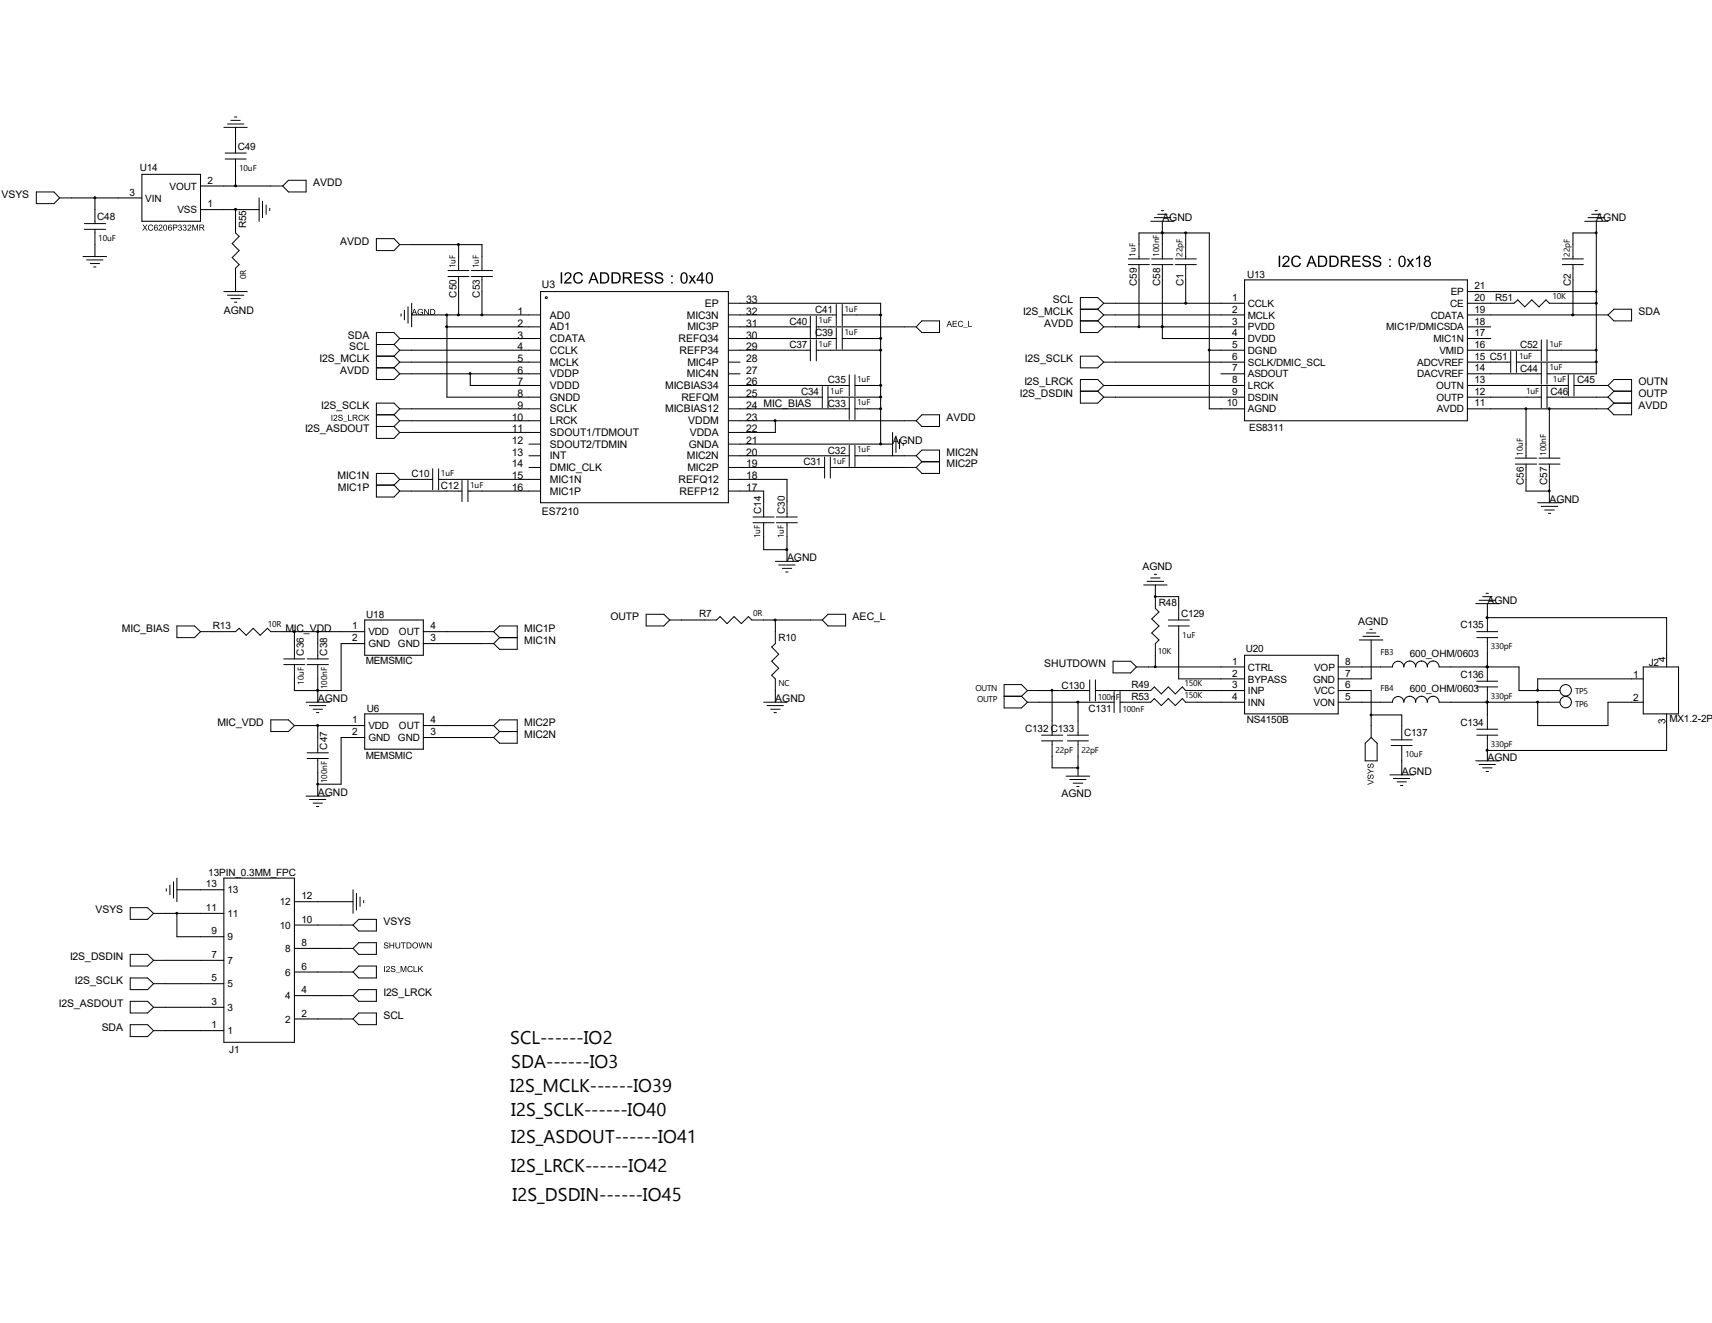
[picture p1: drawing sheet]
<svg xmlns="http://www.w3.org/2000/svg" width="279mm" height="216mm" viewBox="0 0 279 216" stroke-linecap="round" stroke-linejoin="round" font-family="sans-serif">
<g fill="#000">
<path d="M23.2 36.7h.2l.3 .3 .2-.3h.2l-.4 .4 .4 .5h-.2l-.2-.4-.3 .4h-.2l.4-.5zM24.3 36.8l.4-.1 .3 .2-.1 .1a.34 .34 0 0 0-.5-.2 .34 .34 0 0 0-.1 .5l.3 .2 .3-.2h.1a.48 .48 0 0 1-.7 .2 .48 .48 0 0 1 0-.7zM25.2 36.8l.4-.1 .1 .2-.3-.1-.2 .3a.31 .31 0 0 1 .5 .1 .31 .31 0 0 1-.1 .5 .31 .31 0 0 1-.5-.3zM25.2 37.3a.25 .25 0 0 0 .5 0 .25 .25 0 0 0-.5 0zM26 36.7a.31 .31 0 0 1 .5 .1 .31 .31 0 0 1-.2 .4l-.3 .3h.5v.1h-.6v-.1a.5 .5 0 0 0 .4-.7l-.4 .1zM26.7 36.8l.3-.1a.55 .55 0 0 1 .3 .5 .55 .55 0 0 1-.3 .5 .54 .54 0 0 1-.3-.9zM26.9 36.8a.41 .41 0 0 0-.2 .4 .41 .41 0 0 0 .3 .3 .41 .41 0 0 0 .2-.4 .41 .41 0 0 0-.3-.3zM27.5 36.8l.4-.1 .1 .2-.3-.1-.2 .3a.31 .31 0 0 1 .5 .1 .31 .31 0 0 1-.1 .5 .31 .31 0 0 1-.5-.3zM27.5 37.3a.21 .21 0 0 0 .4 0 .21 .21 0 0 0-.4 0zM28.2 36.7h.5a.29 .29 0 0 1 .3 .3 .29 .29 0 0 1-.4 .2h-.3v.4h-.1zM28.3 36.8v.3h.5v-.3zM29.2 36.7a.26 .26 0 0 1 .4 0 .26 .26 0 0 1-.1 .4 .31 .31 0 0 1 0 .5 .31 .31 0 0 1-.4-.2h.1a.2 .2 0 0 0 .2 .1 .2 .2 0 0 0 .2-.2 .2 .2 0 0 0-.3-.1v-.1a.17 .17 0 0 0 .2-.2 .17 .17 0 0 0-.1-.2 .17 .17 0 0 0-.2 .2h-.1zM29.9 36.7a.26 .26 0 0 1 .4 0 .26 .26 0 0 1 0 .4 .31 .31 0 0 1 0 .5 .31 .31 0 0 1-.5-.2h.1a.2 .2 0 0 0 .3 .1 .2 .2 0 0 0 .1-.2 .2 .2 0 0 0-.2-.1v-.1a.17 .17 0 0 0 .2-.2 .17 .17 0 0 0-.2-.2 .17 .17 0 0 0-.2 .2h-.1zM30.7 36.7a.31 .31 0 0 1 .5 .1 .31 .31 0 0 1-.2 .4l-.3 .3h.5v.1h-.6v-.1a.5 .5 0 0 0 .4-.7l-.4 .1zM31.4 36.7h.2l.3 .8 .2-.8h.2v.9h-.1v-.8l-.3 .8h-.1l-.3-.8v.8h-.1zM32.5 36.7h.6a.26 .26 0 0 1 .2 .3 .26 .26 0 0 1-.3 .2l.4 .4h-.2l-.4-.4h-.1v.4h-.2zM32.7 36.8v.3h.2a.18 .18 0 0 0 .3-.2 .17 .17 0 0 0-.2-.1z"/>
<path d="M67.6 50.4h.1l.4 1h-.2l-.1-.3h-.4l-.1 .3h-.1zM67.6 50.5l-.1 .5h.3zM68.3 50.5l.5-.1 .2 .2v.1h-.1a.37 .37 0 0 0-.5-.1 .37 .37 0 0 0-.1 .5 .37 .37 0 0 0 .5 .2l.1-.1v-.2h-.3v-.1h.4v.4a.53 .53 0 0 1-.7 0 .53 .53 0 0 1 0-.8zM69.2 50.4h.2l.5 .8v-.8h.1v1h-.1l-.5-.8v.8h-.2zM70.2 50.4h.6a.51 .51 0 0 1 .2 .6 .51 .51 0 0 1-.4 .4h-.4zM70.3 50.5v.8h.3a.37 .37 0 0 0 .3-.4 .37 .37 0 0 0-.3-.4z"/>
<path d="M91.5 44.4h.3v1.9h-.3zM92.3 44.6a.6 .6 0 0 1 .9 .1 .6 .6 0 0 1-.3 .9l-.5 .5h.9v.2h-1.2l.2-.5a1.44 1.44 0 0 0 .7-1l-.3-.2-.3 .1-.1 .3h-.2zM93.8 44.7a.8 .8 0 0 1 1.3 .2l-.2 .1a.58 .58 0 0 0-.7-.4 .58 .58 0 0 0-.4 .7 .58 .58 0 0 0 .4 .8 .58 .58 0 0 0 .7-.5l.3 .1a.86 .86 0 0 1-1.2 .5 .86 .86 0 0 1-.4-1.1zM96.7 44.4h.3l.7 1.9h-.2l-.3-.6h-.7l-.2 .6h-.3zM96.8 44.6l-.3 .9h.7zM97.9 44.4h.7a.92 .92 0 0 1 .9 .9 .92 .92 0 0 1-.9 1h-.7zM98.2 44.7v1.4h.4a.7 .7 0 0 0 .6-.8 .7 .7 0 0 0-.7-.6zM99.8 44.4h.6a.92 .92 0 0 1 .9 .9 .92 .92 0 0 1-.9 1h-.6zM100 44.7v1.4h.4a.7 .7 0 0 0 .7-.8 .7 .7 0 0 0-.7-.6zM101.6 44.4h.9a.51 .51 0 0 1 .6 .5 .51 .51 0 0 1-.5 .5l.7 .9h-.3l-.2-.3a.77 .77 0 0 0-.9-.5v.8h-.3zM101.9 44.6v.6h.5a.32 .32 0 0 0 .5-.2 .32 .32 0 0 0-.4-.4zM103.5 44.4h1.3v.3h-1v.5h1v.2h-1v.7h1.1v.2h-1.4zM105.4 44.5a.72 .72 0 0 1 1.1 .5h-.2a.43 .43 0 0 0-.4-.4 .43 .43 0 0 0-.5 .4l.1 .1a1.08 1.08 0 0 1 1.1 .7 .75 .75 0 0 1-.8 .5 .75 .75 0 0 1-.7-.6h.2a.53 .53 0 0 0 .5 .4 .53 .53 0 0 0 .5-.3l-.1-.2a1.13 1.13 0 0 1-1-.7zM107.1 44.5a.72 .72 0 0 1 1.1 .5h-.2a.43 .43 0 0 0-.5-.4 .43 .43 0 0 0-.4 .4l.1 .1a1.08 1.08 0 0 1 1.1 .7 .75 .75 0 0 1-.8 .5 .75 .75 0 0 1-.7-.6h.2a.53 .53 0 0 0 .5 .4 .53 .53 0 0 0 .5-.3l-.1-.2a1.13 1.13 0 0 1-1-.7zM109.5 44.9h.3v.3h-.3zM109.5 46h.3v.3h-.3zM111.3 44.5a.56 .56 0 0 1 .9 .5v.4a.64 .64 0 0 1-.2 .8 .64 .64 0 0 1-.8-.1l-.1-1zM111.5 44.7a1.01 1.01 0 0 0 .1 1.4 1.03 1.03 0 0 0 .2-1.4zM112.4 44.9h.3l.3 .5 .3-.5h.3l-.5 .7 .5 .7h-.3l-.3-.6-.4 .6h-.2l.5-.7zM114.5 44.4h.2v1.2h.2v.2h-.2v.5h-.2v-.5h-.8v-.2zM114.5 44.8l-.6 .8h.6zM115.4 44.5a.56 .56 0 0 1 .9 .5l.1 .4a.64 .64 0 0 1-.3 .8 .64 .64 0 0 1-.8-.1l-.1-1zM115.6 44.7a1.01 1.01 0 0 0 .2 1.4 1.03 1.03 0 0 0 .2-1.4z"/>
<path d="M154.8 52.4h.2l.4 .9h-.2l-.1-.3h-.4l-.1 .3h-.1zM154.9 52.5l-.1 .4h.3zM155.5 52.4h.7v.1h-.6v.3h.5v.1h-.5v.3h.6v.1h-.7zM156.5 52.5l.4-.1 .3 .2-.2 .1a.34 .34 0 0 0-.5-.2 .34 .34 0 0 0 0 .5l.3 .2 .3-.2h.1a.48 .48 0 0 1-.8 .3 .48 .48 0 0 1 .1-.8zM157.2 53.4l.7 .1zM158 52.4h.1v.8h.5v.1h-.6z"/>
<path d="M208.7 41.7h.2v1.9h-.2zM209.5 41.9a.6 .6 0 0 1 .9 .1 .6 .6 0 0 1-.4 .9l-.4 .4h.9v.3h-1.3l.2-.5a1.44 1.44 0 0 0 .8-1l-.3-.2-.3 .1-.1 .3-.2-.1zM211 41.9a.8 .8 0 0 1 1.3 .3l-.2 .1a.58 .58 0 0 0-.7-.4 .58 .58 0 0 0-.4 .7 .58 .58 0 0 0 .4 .8 .58 .58 0 0 0 .7-.5l.2 .1a.86 .86 0 0 1-1.1 .5 .86 .86 0 0 1-.5-1.1zM213.9 41.7h.3l.7 1.9h-.3l-.2-.6h-.7l-.2 .6h-.3zM214 41.9l-.3 .9h.6zM215.1 41.7h.6a.92 .92 0 0 1 .9 .9 .92 .92 0 0 1-.8 1h-.7zM215.3 41.9v1.4h.4a.7 .7 0 0 0 .7-.7 .7 .7 0 0 0-.7-.7zM217 41.7h.6a.92 .92 0 0 1 .9 .9 .92 .92 0 0 1-.9 1h-.6zM217.2 41.9v1.4h.4a.7 .7 0 0 0 .6-.7 .7 .7 0 0 0-.6-.7zM218.8 41.7h.8a.51 .51 0 0 1 .7 .4 .51 .51 0 0 1-.5 .6l.6 .9h-.3l-.1-.3a.77 .77 0 0 0-.9-.5v.8h-.3zM219.1 41.9v.6h.5a.32 .32 0 0 0 .4-.2 .32 .32 0 0 0-.4-.4zM220.7 41.7h1.3v.2h-1.1v.6h1v.2h-1v.6h1.2v.3h-1.4zM222.5 41.8a.72 .72 0 0 1 1.2 .4l-.2 .1a.43 .43 0 0 0-.5-.4 .43 .43 0 0 0-.4 .4l.1 .1a1.08 1.08 0 0 1 1.1 .6 .75 .75 0 0 1-.8 .6 .75 .75 0 0 1-.7-.6h.2a.53 .53 0 0 0 .5 .4 .53 .53 0 0 0 .5-.3l-.1-.3a1.13 1.13 0 0 1-1-.6zM224.2 41.8a.72 .72 0 0 1 1.2 .4l-.2 .1a.43 .43 0 0 0-.5-.4 .43 .43 0 0 0-.4 .4l.1 .1a1.08 1.08 0 0 1 1 .6 .75 .75 0 0 1-.7 .6 .75 .75 0 0 1-.7-.6h.2a.53 .53 0 0 0 .5 .4 .53 .53 0 0 0 .5-.3l-.1-.3a1.13 1.13 0 0 1-1-.6zM226.7 42.2h.3v.3h-.3zM226.7 43.3h.3v.3h-.3zM228.5 41.8a.56 .56 0 0 1 .9 .4v.5a.64 .64 0 0 1-.2 .8 .64 .64 0 0 1-.8-.1l-.2-1zM228.7 41.9a1.01 1.01 0 0 0 .1 1.5 1.03 1.03 0 0 0 .2-1.4zM229.6 42.2h.3l.3 .5 .3-.5h.3l-.5 .7 .5 .7h-.3l-.3-.6-.4 .6h-.3l.5-.7zM231.1 42.2l.5-.5h.2v1.9h-.3v-1.5l-.4 .3zM232.6 41.9a.49 .49 0 0 1 .7-.1 .49 .49 0 0 1-.1 .8 .55 .55 0 0 1 .2 .8 .55 .55 0 0 1-.9 0 .55 .55 0 0 1 .2-.8 .41 .41 0 0 1-.3-.4 .41 .41 0 0 1 .2-.3zM232.7 42.2a.29 .29 0 0 0 .5 0 .29 .29 0 0 0-.5 0zM232.6 43a.37 .37 0 0 0 .7 0 .37 .37 0 0 0-.7 0z"/>
<path d="M54.1 67.7h.1v1h-.1zM54.5 67.8a.31 .31 0 0 1 .5 0 .31 .31 0 0 1-.1 .5l-.3 .2h.4v.2h-.6l.1-.2a.5 .5 0 0 0 .3-.7l-.4 .2zM55.3 67.8l.4-.1 .2 .1v.2h-.1a.21 .21 0 0 0-.2-.2 .21 .21 0 0 0-.2 .2l.1 .1a.34 .34 0 0 1 .4 .3 .34 .34 0 0 1-.5 .3l-.2-.2v-.1l.1-.1a.24 .24 0 0 0 .3 .3 .24 .24 0 0 0 .2-.3l-.5-.2zM56 68.8h.7zM56.8 67.7h.1v.8h.5v.2h-.6zM57.6 67.7h.5a.26 .26 0 0 1 .2 .3 .26 .26 0 0 1-.2 .2l.3 .5h-.1l-.5-.5h-.1v.5h-.1zM57.7 67.8v.3h.3a.17 .17 0 0 0 .2-.1 .17 .17 0 0 0-.2-.2zM58.6 67.8l.5-.1 .2 .3h-.1a.34 .34 0 0 0-.5-.2 .34 .34 0 0 0 0 .5l.2 .3 .3-.3 .2 .1a.48 .48 0 0 1-.8 .2 .48 .48 0 0 1 0-.8zM59.5 67.7h.1v.5l.5-.5h.2l-.4 .4 .4 .6h-.2l-.3-.5-.2 .1v.4h-.1z"/>
<path d="M223.2 127.2l1 .4v.1l-1 .4v-.1l.9-.4-.9-.3zM223.2 126.5l.3-.1v.1a.21 .21 0 0 0-.2 .3 .21 .21 0 0 0 .2 .1h.1a.34 .34 0 0 1 .3-.5 .34 .34 0 0 1 .3 .5l-.2 .2-.2 .1v-.2a.24 .24 0 0 0 .3-.2 .24 .24 0 0 0-.3-.2l-.1 .2a.3 .3 0 0 1-.4 .3 .3 .3 0 0 1-.1-.5zM223.2 125.4l.5 .4h.5v.1h-.5l-.5 .4v-.1l.4-.3-.4-.3zM223.2 124.7l.3-.1v.1a.21 .21 0 0 0-.2 .3 .21 .21 0 0 0 .2 .2l.1-.1a.34 .34 0 0 1 .3-.5 .34 .34 0 0 1 .3 .5l-.2 .2-.2 .1v-.2a.24 .24 0 0 0 .3-.2 .24 .24 0 0 0-.3-.2l-.1 .2a.3 .3 0 0 1-.4 .3 .3 .3 0 0 1-.1-.5z"/>
<path d="M62.7 157.6h.1v1h-.1zM63.1 157.7a.31 .31 0 0 1 .5 .1 .31 .31 0 0 1-.1 .4l-.3 .3h.4v.1h-.6v-.1a.5 .5 0 0 0 .4-.7l-.4 .1zM63.9 157.7h.4l.2 .1v.1h-.1a.21 .21 0 0 0-.2-.2 .21 .21 0 0 0-.2 .3 .34 .34 0 0 1 .5 .4 .34 .34 0 0 1-.5 .2l-.2-.2v-.1h.1a.24 .24 0 0 0 .3 .3 .24 .24 0 0 0 .1-.4l-.4-.1zM64.6 158.7l.7 .1zM65.4 157.6h.2l.3 .9 .2-.9h.2v1h-.1v-.8l-.3 .8h-.1l-.3-.8v.8h-.1zM66.6 157.8l.5-.1 .2 .2h-.1a.34 .34 0 0 0-.5-.1 .34 .34 0 0 0 0 .5l.2 .2 .3-.2h.2a.48 .48 0 0 1-.8 .2 .48 .48 0 0 1 0-.7zM67.5 157.6h.1v.9h.5v.1h-.6zM68.2 157.6h.2v.5l.5-.5h.1l-.4 .4 .5 .6h-.2l-.4-.5-.1 .2v.3h-.2z"/>
<path d="M62.8 153.9l.4-.1 .1 .1 .1 .2h-.1a.21 .21 0 0 0-.3-.2 .21 .21 0 0 0-.2 .2l.1 .1a.34 .34 0 0 1 .5 .3 .34 .34 0 0 1-.5 .3l-.2-.2-.1-.1 .2-.1a.24 .24 0 0 0 .2 .3 .24 .24 0 0 0 .2-.3l-.5-.2zM63.6 153.8h.1v.4h.5v-.4h.1v1h-.1v-.5h-.5v.5h-.1zM64.5 153.8h.2v.6a.26 .26 0 0 0 .2 .3 .26 .26 0 0 0 .3-.3v-.6h.1v.6a.39 .39 0 0 1-.4 .4 .39 .39 0 0 1-.4-.4zM65.4 153.8h.8v.1h-.3v.9h-.1v-.9h-.4zM66.4 153.8h.5a.51 .51 0 0 1 .3 .6 .51 .51 0 0 1-.5 .4h-.3zM66.5 153.9v.8h.2a.37 .37 0 0 0 .3-.4 .37 .37 0 0 0-.3-.4zM67.3 154.3a.49 .49 0 0 1 .9 0 .49 .49 0 0 1-.9 0zM67.4 154.3a.38 .38 0 0 0 .7 0 .38 .38 0 0 0-.7 0zM68.3 153.8h.1l.2 .8 .3-.8h.1l.2 .8 .2-.8h.2l-.3 1h-.1l-.3-.9-.2 .9h-.1zM69.7 153.8h.1l.5 .8v-.8h.1v1h-.1l-.5-.8v.8h-.1z"/>
</g>
<g fill="none" stroke="#000" stroke-width=".17">
<path d="M11.6 32.3h11.6M15.5 32.3h.1M15.5 32.3v1.9M15.5 39.9v2M23.2 28.4h9.5v7.7h-9.5zM32.7 34.2h9.6M32.7 30.4h11.5M38.4 34.2h.1M38.4 30.4h.1M38.4 20.8v1.9M38.4 28.4v2M38.4 34.2v1.9"/>
<path d="M67.2 39.9h11.5v2M74.8 39.9h.1M74.8 39.9v2M185.9 39.9v-1.9h11.5v28.7h5.7M189.7 38h.1M189.7 36.1v3.8M193.5 38v1.9M260.5 36.1v24.9h-5.7M260.5 38h-3.8v1.9M38.4 45.7v1.9M67.2 51.4h19.1M67.2 55.2h19.1"/>
<path d="M67.2 57.1h19.1M67.2 59.1h19.1M72.9 53.3h13.4M72.9 51.4v13.4h13.4M74.8 51.4h.1M74.8 47.6v3.8M78.7 51.4h.1M78.7 47.6v3.8M88.2 47.6h30.7v34.4h-30.7zM89 48.5h.3v.2h-.3zM120.8 49.5h22.9v23M120.8 51.4h13.2"/>
<path d="M120.8 53.3h9M120.8 55.2h13.2M120.8 57.1h9M135.5 53.3h12.1M135.5 57.1h8.2M139.7 51.4h4M139.7 55.2h4M182 49.5h21.1M182 51.4h21.1M182 53.3h21.1M182 59.1h21.1M185.9 45.7v7.6"/>
<path d="M189.7 53.3h.1M189.7 45.7v9.5h13.4M193.5 49.5h.1M193.5 45.7v3.8M197.4 57.1h5.7M203.1 45.7h36.4v23h-36.4zM239.5 47.6h21M239.5 49.5h5.7M239.5 51.4h21M239.5 53.3h3.8M239.5 55.2h3.8M239.5 57.1h9.5"/>
<path d="M239.5 59.1h4.6M249.8 59.1h10.7M254.8 49.5h5.7M254.8 57.1h5.7M256.7 51.4h.1M256.7 45.7v5.7M260.5 59.1h.1M260.5 49.5h.1M67.2 68.7h19.1M67.2 61h19.1M67.2 66.7h19.1M67.2 70.6h19.1"/>
<path d="M67.2 78.2h.9M73.9 78.2h12.4M76.8 61v1.9h9.5M120.8 68.7h26.8M120.8 62.9h15.3M120.8 64.8h10.9M120.8 66.7h15.3M120.8 78.2h7.6v3.7M120.8 76.3h11.3M120.8 74.4h15.3M120.8 72.5h24.9M126.5 68.7v1.9h-5.7"/>
<path d="M137.5 64.8h6.2M137.8 76.3h9.8M141.8 62.9h1.9M141.8 66.7h1.9M141.8 74.4h5.8M143.7 62.9h.1M182 62.9h21.1M182 64.8h21.1M199.3 61h3.8M239.5 61h9.5M239.5 62.9h14.2M239.5 64.8h9.7"/>
<path d="M239.5 66.7h21M249 78.2v1.9h3.9M249 66.7v5.8M252.9 66.7v5.8M252.9 78.2v3.8M255 64.8h5.5M259.4 62.9h1.1M67.2 80.1h5.7M78.7 80.1h7.6M120.8 80.1h3.8v1.8M124.6 87.6v2.1h3.8M128.4 87.6v4"/>
<path d="M188.6 97.4h.1M188.6 95.5v1.9M188.6 97.4h3.8v1.5M242.7 98.5v2.3M34.6 103.1h1.9M46.1 103.1h13.4M48 103.1h.1M48 103.1v1.9M50 118.4h9.5M51.9 103.1h.1M51.9 112.7h.1M51.9 118.4h.1"/>
<path d="M51.9 103.1v1.9M51.9 110.8v3.8M51.9 118.4v2M59.5 116.5h9.6v5.8h-9.6zM59.5 101.2h9.6v5.7h-9.6zM59.5 105h-3.8v7.7h-7.7v-1.9M69.1 103.1h9.6M69.1 105h9.6M69.1 118.4h9.6M111.2 101.2h3.8M124.6 101.2h7.6M126.5 101.2v1.9"/>
<path d="M126.5 112.7v1.9M169.6 112.7h5.7M169.6 114.6h9.8M171.7 112.7v4.9M175.9 114.6v3M181.1 112.7h4.8M185.1 114.6h.8M187.4 108.8h15.7M188.6 106.9v1.9M192.4 104.6v6.2h10.7M195.4 112.7h7.7M195.4 114.6h7.7"/>
<path d="M203.1 106.9h15.3v9.6h-15.3zM218.4 108.8h6.9M218.4 112.7h5.4v5.7M218.4 114.6h6.9M223.8 104.4v6.4h-5.4M223.8 116.7h5v1.7M236.8 108.8h11.1v3.9h4.8M236.8 114.6h15.9M242.7 108.8h.1M242.7 114.6h.1M242.7 100.8h.1M242.7 100.8h29.3v8"/>
<path d="M242.7 106.6v2.2M242.7 114.6v2.1M251 114.6v3.8h11.4v-3.8h5.8M268.2 108.8h5.7v7.7h-5.7zM268.2 110.8h-17.2v1.9M272 116.5v6h-29.3M51.9 126.1v3.8M59.5 120.4h-3.8v7.6h-3.8M69.1 120.4h9.6M171.7 123.4v1.9h4.2M175.9 123.4v3.3M228.8 124.2v2.2"/>
<path d="M242.7 122.5h.1M242.7 122.5v1.7M27 156.7h9.5M27 149.1h9.5M28.9 149.1v3.8h7.6M28.9 145.2h7.6M36.5 143.3h11.5v26.8h-11.5zM48 158.6h7.7M48 154.8h7.7M48 151h7.7M48 147.2h9.6M27 168.2h9.5"/>
<path d="M27 164.4h9.5M27 160.5h9.5M48 166.3h7.7M48 162.5h7.7"/>
</g>
<g fill="none" stroke="#000" stroke-width=".16">
<path d="M37.7 19.6h1.5M38.3 19.1h.4M5.9 31.3h2.9l.9 1-.9 .9h-2.9zM9.7 32.3h1.9M13.8 37.4h3.4M13.8 36.5h3.4M15.5 34.2v2.3M15.5 37.4v2.5M36.5 20.8h3.8M36.7 26h3.5M36.7 25h3.5M37.1 20.2h2.7"/>
<path d="M38.4 36.1v1.9l.6 .6-1.1 1.2 1.1 1.1-1.1 1.1 1.1 1.2-.6 .6v1.9M38.4 22.7v2.3M38.4 26v2.4M42.3 32.3v3.8M42.8 32.9v2.6M43.4 33.4v1.6M44 34v.4M44.2 30.4h1.9M47.1 29.4h2.9v1.9h-2.9l-1-.9zM61.4 38.9h2.9l.9 1-.9 1h-2.9zM65.2 39.9h2M185.9 39.9v2.3"/>
<path d="M187.8 36.1h3.8M188.4 35.5h2.7M188.9 35h1.6M189.5 34.4h.4M189.7 39.9v2.3M193.5 39.9v2.3M256.7 39.9v2.3M258.6 36.1h3.8M259.2 35.5h2.7M259.8 35h1.5M260.3 34.4h.4M13.5 41.9h3.9"/>
<path d="M14.1 42.4h2.7M14.7 43h1.6M15.3 43.6h.4M36.5 47.6h3.8M37.1 48.2h2.7M37.7 48.7h1.5M38.3 49.3h.4M61.4 56.2h2.9M61.4 58.1h2.9M64.3 56.2l.9 .9M64.3 58.1l.9 1M65.2 55.2h2"/>
<path d="M65.2 57.1h2M65.2 59.1h2M65.2 55.2l-.9 1M65.2 55.2l-.9-.9h-2.9v7.6h2.9l.9-.9M65.2 57.1l-.9 1M65.2 59.1l-.9 .9M65.4 51.2v.4M66 50.6v1.6M66.6 50.1v2.6M67.2 49.5v3.8M73.1 45.1h3.4M73.1 44.2h3.4"/>
<path d="M74.8 41.9v2.3M74.8 45.1v2.5M76.9 45.1h3.5M76.9 44.2h3.5M78.7 41.9v2.3M78.7 45.1v2.5M86.3 51.4h1.9M86.3 53.3h1.9M86.3 55.2h1.9M86.3 57.1h1.9M86.3 59.1h1.9M118.9 51.4h1.9"/>
<path d="M118.9 53.3h1.9M118.9 55.2h1.9M118.9 57.1h1.9M118.9 59.1h1.9M118.9 49.5h1.9M129.8 53.3h2.4M129.8 57.1h2.4M132.2 51.6v3.5M132.2 55.5v3.4M133.2 53.3h2.3M133.2 57.1h2.3M133.2 51.6v3.5"/>
<path d="M133.2 55.5v3.4M134 51.4h2.5M134 55.2h2.5M136.5 49.7v3.4M136.5 53.5v3.5M137.5 51.4h2.2M137.5 55.2h2.2M137.5 49.7v3.4M137.5 53.5v3.5M147.6 53.3h1.9M150.5 52.4h2.8v1.9h-2.8l-1-1zM176.3 58.1h2.9l.9 1-.9 .9h-2.9z"/>
<path d="M176.3 52.4h2.9M176.3 50.5h2.9M179.2 50.5l.9 .9M179.2 52.4l.9 .9M180.1 51.4h1.9M180.1 53.3h1.9M180.1 59.1h1.9M180.1 49.5h1.9M180.1 49.5l-.9-.9h-2.9v5.7h2.9l.9-1M180.1 49.5l-.9 1M180.1 51.4l-.9 1M184.1 43.2h3.5"/>
<path d="M184.1 42.2h3.5M185.9 43.2v2.5M188 43.2h3.4M188 42.2h3.4M189.7 43.2v2.5M191.8 43.2h3.4M191.8 42.2h3.4M193.5 43.2v2.5M244.1 59.1h2.4M245.2 49.5h1.9l.6-.6 1.1 1.2 1.2-1.2 1.2 1.2 1.1-1.2 .6 .6h1.9M246.5 57.4v3.4M247.5 59.1h2.3"/>
<path d="M247.5 57.4v3.4M249 57.1h2.5M251.5 55.5v3.4M251.5 59.3v3.4M252.5 57.1h2.3M252.5 55.5v3.4M252.5 59.3v3.4M255 43.2h3.4M255 42.2h3.4M256.7 43.2v2.5M260.5 51.4h1.9M262.4 51.4l1-.9h2.9v1.9h-2.9z"/>
<path d="M61.4 60h2.9M61.4 67.7h2.9M61.4 69.6h2.9M61.4 79.2h2.9M64.3 60l.9 1M64.3 67.7l.9 1M64.3 69.6l.9 1M64.3 79.2l.9 .9M65.2 61h2M65.2 66.7h2M65.2 68.7h2M65.2 70.6h2"/>
<path d="M65.2 78.2h2M65.2 66.7l-.9-.9h-2.9v5.7h2.9l.9-.9M65.2 78.2l-.9-.9h-2.9v3.8h2.9l.9-1M65.2 66.7l-.9 1M65.2 68.7l-.9 .9M65.2 78.2l-.9 1M68.1 78.2h2.5M70.6 76.5v3.4M71.6 78.2h2.3M71.6 76.5v3.4M75.4 78.4v3.5M76.4 78.4v3.5"/>
<path d="M86.3 61h1.9M86.3 62.9h1.9M86.3 64.8h1.9M86.3 66.7h1.9M86.3 68.7h1.9M86.3 70.6h1.9M86.3 72.5h1.9M86.3 74.4h1.9M86.3 76.3h1.9M86.3 78.2h1.9M118.9 61h1.9M118.9 62.9h1.9"/>
<path d="M118.9 64.8h1.9M118.9 66.7h1.9M118.9 68.7h1.9M118.9 70.6h1.9M118.9 72.5h1.9M118.9 74.4h1.9M118.9 76.3h1.9M118.9 78.2h1.9M131.7 64.8h2.5M132.1 76.3h2.5M134.2 63.1v3.4M134.6 74.6v3.4"/>
<path d="M135.1 64.8h2.4M135.1 63.1v3.4M135.5 76.3h2.3M135.5 74.6v3.4M136.1 62.9h2.5M136.1 66.7h2.5M136.1 74.4h2.5M138.6 61.2v3.4M138.6 65v3.5M138.6 72.7v3.4M139.5 62.9h2.3M139.5 66.7h2.3"/>
<path d="M139.5 74.4h2.3M139.5 61.2v3.4M139.5 65v3.5M139.5 72.7v3.4M145.7 70.6v3.8M146.2 71.2v2.6M146.8 71.7v1.5M147.4 72.3v.4M147.6 68.7h1.9M147.6 74.4h1.9M147.6 76.3h1.9M149.5 74.4l1-1h2.8v3.9h-2.8l-1-1"/>
<path d="M149.5 74.4l1 1M150.5 67.7h2.8v1.9h-2.8l-1-.9zM150.5 75.4h2.8M150.5 75.4l-1 .9M176.3 63.8h2.9M179.2 63.8l.9 1M180.1 62.9h1.9M180.1 64.8h1.9M180.1 62.9l-.9-1h-2.9v3.9h2.9l.9-1M180.1 62.9l-.9 .9M247.3 75.7h3.5M247.3 74.8h3.5"/>
<path d="M249 61h2.5M249 72.5v2.3M249 75.7v2.5M249.2 64.8h2.3M251.2 75.7h3.4M251.2 74.8h3.4M251.5 63.1v3.4M252.5 61h2.3M252.5 64.8h2.5M252.5 63.1v3.4M252.9 72.5v2.3M252.9 75.7v2.5"/>
<path d="M253.7 62.9h2.2M255.9 61.2v3.4M256.9 62.9h2.5M256.9 61.2v3.4M260.5 62.9h1.9M260.5 64.8h1.9M260.5 66.7h1.9M262.4 62.9l1-1h2.9v5.8h-2.9l-1-1M262.4 62.9l1 .9M262.4 64.8l1 1M263.4 65.8h2.9M263.4 63.8h2.9"/>
<path d="M263.4 65.8l-1 .9M263.4 63.8l-1 1M65.2 80.1h2M72.9 80.1h2.5M76.4 80.1h2.3M86.3 80.1h1.9M118.9 80.1h1.9M122.9 84.4h3.4M122.9 85.3h3.4M124.6 81.9v2.5M124.6 85.3v2.3M126.5 91.6h3.8"/>
<path d="M126.7 84.4h3.4M126.7 85.3h3.4M127.1 92.2h2.7M127.7 92.8h1.5M128.2 93.3h.4M128.4 81.9v2.5M128.4 85.3v2.3M186.6 95.5h3.9M187.2 94.9h2.7M187.8 94.3h1.5M188.4 93.7h.4M188.6 97.4v1.9l.5 .6-1.1 1.1 1.1 1.2-1.1 1.1 1.1 1.1-.5 .6v1.9"/>
<path d="M192.4 98.9v2.3M240.8 98.5h3.8M241.4 98h2.7M242 97.4h1.5M242.5 96.8h.4M251 82h3.8M251.5 82.6h2.7M252.1 83.2h1.6M252.7 83.8h.4M28.9 102.2h2.8l1 .9-1 1h-2.8zM32.7 103.1h1.9M36.5 103.1h1.9l.6-.6 1.2 1.2 1.1-1.2 1.2 1.2 1.1-1.2 .6 .6h1.9"/>
<path d="M44.2 117.5h2.9l.9 .9-.9 1h-2.9zM46.3 107.5h3.4M46.3 108.5h3.4M48 105v2.5M48 108.5v2.3M48 118.4h2M50 114.6h3.8M50.1 107.5h3.5M50.1 108.5h3.5M50.5 115.1h2.7M51.1 115.7h1.5M51.6 116.3h.4"/>
<path d="M51.9 105v2.5M51.9 108.5v2.3M78.7 103.1h1.9M78.7 105h1.9M78.7 118.4h1.9M80.6 103.1l.9-.9h2.9v3.8h-2.9l-.9-1M80.6 103.1l.9 1M80.6 118.4l.9-.9h2.9v3.8h-2.9l-.9-.9M80.6 118.4l.9 1M81.5 104.1h2.9M81.5 104.1l-.9 .9M81.5 119.4h2.9"/>
<path d="M81.5 119.4l-.9 1M105.5 100.2h2.8l1 1-1 1h-2.8zM109.3 101.2h1.9M115 101.2h1.9l.6-.6 1.2 1.2 1.1-1.2 1.2 1.2 1.1-1.2 .6 .6h1.9M124.6 114.6h3.8M125.2 115.1h2.6M125.8 115.7h1.5M126.3 116.3h.4M126.5 103.1v1.9l-.6 .6 1.2 1.2-1.2 1.1 1.2 1.2-1.2 1.1 .6 .6v1.9M132.2 101.2h2M135.1 100.2h2.9v2h-2.9l-.9-1zM163.9 113.6h2.8"/>
<path d="M166.7 113.6l1 1M167.7 112.7h1.9M167.7 114.6h1.9M167.7 112.7l-1 .9M167.7 112.7l-1-1h-2.8v3.8h2.8l1-.9M170 120h3.4M171.7 117.6v2.4M174.2 120h3.4M175.3 112.7h2.5M175.9 117.6v2.4M177.8 111v3.4M178.8 112.7h2.3"/>
<path d="M178.8 111v3.4M179.4 114.6h2.4M181.7 107.9h2.8l1 .9-1 1h-2.8zM181.8 112.9v3.4M182.8 114.6h2.3M182.8 112.9v3.4M185.5 108.8h1.9M185.9 112.7h1.9l.6-.6 1.1 1.1 1.2-1.1 1.1 1.1 1.2-1.1 .5 .6h1.9M185.9 114.6h1.9l.6-.6 1.1 1.1 1.2-1.1 1.1 1.1 1.2-1.1 .5 .6h1.9M190.7 102.2h3.4M190.7 101.2h3.4M192.4 102.2v2.4"/>
<path d="M221.8 104.4h3.9M222.4 103.8h2.7M223 103.3h1.5M223.6 102.7h.3M223.8 118.4v2M228.8 118.4v2.3M230.1 107.9a.86 .86 0 0 0-1 .9 .93 .93 0 0 0-.9-.9 .93 .93 0 0 0-1 .9h-1.9M230.1 113.7a.86 .86 0 0 0-1 .9 .93 .93 0 0 0-.9-.9 .93 .93 0 0 0-1 .9h-1.9M230.1 107.9a.97 .97 0 0 1 1 .9M230.1 113.6a.97 .97 0 0 1 1 1M232 107.9a.86 .86 0 0 0-1 .9M232 113.7a.86 .86 0 0 0-1 .9"/>
<path d="M232 107.9a.97 .97 0 0 1 1 .9M232 113.6a.97 .97 0 0 1 1 1M233.9 107.9a.86 .86 0 0 0-1 .9M233.9 113.7a.86 .86 0 0 0-1 .9M233.9 107.9a.97 .97 0 0 1 1 .9h1.9M233.9 113.6a.97 .97 0 0 1 1 1h1.9M241 120h3.4M241 119h3.4M241 104.1h3.4M241 103.1h3.4M241 112.1h3.4M241 111.2h3.4"/>
<path d="M242.7 100.8v2.3M242.7 104.1v2.5M242.7 108.8v2.4M242.7 112.1v2.5M242.7 116.7v2.3M242.7 120v2.5M252.7 112.7h1.9M252.7 114.6h1.9M50 129.9h3.8M50.1 122.9h3.5M50.1 123.8h3.5M50.5 130.5h2.7"/>
<path d="M51.1 131.1h1.5M51.6 131.6h.4M51.9 120.4v2.5M51.9 123.8v2.3M78.7 120.4h1.9M170 120.9h3.4M171.7 120.9v2.5M174 126.7h3.8M174.2 120.9h3.4M174.6 127.2h2.6M175.1 127.8h1.6M175.7 128.4h.4"/>
<path d="M175.9 120.9v2.5M222.8 121.3l1-.9 .9 .9v2.9h-1.9zM226.8 126.4h3.9M227 121.7h3.5M227 120.7h3.5M227.4 127h2.7M228 127.6h1.5M228.6 128.2h.3M228.8 121.7v2.5M240.8 124.2h3.8M241.4 124.8h2.7M242 125.3h1.5"/>
<path d="M242.5 125.9h.4M21.3 159.6h2.8l1 .9-1 1h-2.8zM21.3 148.1h2.8l1 1-1 .9h-2.8zM21.3 155.7h2.8l1 1-1 .9h-2.8zM25.1 156.7h1.9M25.1 149.1h1.9M27.1 145v.4M27.7 144.4v1.6M28.3 143.9v2.7M28.9 143.3v3.9M55.7 158.6h1.9M55.7 154.8h1.9"/>
<path d="M55.7 151h1.9M57.6 145.2v3.9M58.2 145.8v2.7M58.5 150h2.9v1.9h-2.9l-.9-.9zM58.5 153.8h2.9v1.9h-2.9l-.9-.9zM58.5 157.6h2.9v2h-2.9l-.9-1zM58.8 146.4v1.5M59.4 146.9v.4M21.3 167.2h2.8l1 1-1 1h-2.8zM21.3 163.4h2.8l1 1-1 .9h-2.8zM25.1 168.2h1.9M25.1 164.4h1.9"/>
<path d="M25.1 160.5h1.9M55.7 166.3h1.9M55.7 162.5h1.9M58.5 161.5h2.9v1.9h-2.9l-.9-.9zM58.5 165.3h2.9v1.9h-2.9l-.9-.9z"/>
<circle cx="255.5" cy="114.6" r=".93"/>
<circle cx="255.5" cy="112.6" r=".93"/>
</g>
<g fill="#000" stroke="#000" stroke-width=".16">
<path d="M38.3 34.1h.3v.2h-.3z" fill-rule="evenodd"/>
<path d="M38.3 30.2h.3v.2h-.3z" fill-rule="evenodd"/>
<path d="M74.7 39.8h.2v.2h-.2z" fill-rule="evenodd"/>
<path d="M193.4 37.9h.2v.2h-.2z" fill-rule="evenodd"/>
<path d="M72.8 51.3h.2v.2h-.2z" fill-rule="evenodd"/>
<path d="M72.8 53.2h.2v.2h-.2z" fill-rule="evenodd"/>
<path d="M74.7 51.3h.2v.2h-.2z" fill-rule="evenodd"/>
<path d="M143.6 57h.2v.2h-.2z" fill-rule="evenodd"/>
<path d="M143.6 55.1h.2v.2h-.2z" fill-rule="evenodd"/>
<path d="M143.6 51.3h.2v.2h-.2z" fill-rule="evenodd"/>
<path d="M193.4 49.4h.2v.2h-.2z" fill-rule="evenodd"/>
<path d="M256.5 51.3h.3v.2h-.3z" fill-rule="evenodd"/>
<path d="M76.6 60.9h.2v.2h-.2z" fill-rule="evenodd"/>
<path d="M126.4 68.5h.2v.2h-.2z" fill-rule="evenodd"/>
<path d="M143.6 72.3h.2v.3h-.2z" fill-rule="evenodd"/>
<path d="M143.6 66.6h.2v.2h-.2z" fill-rule="evenodd"/>
<path d="M143.6 64.7h.2v.2h-.2z" fill-rule="evenodd"/>
<path d="M143.6 62.8h.2v.2h-.2z" fill-rule="evenodd"/>
<path d="M128.3 89.6h.2v.2h-.2z" fill-rule="evenodd"/>
<path d="M47.9 103h.2v.2h-.2z" fill-rule="evenodd"/>
<path d="M126.4 101.1h.2v.2h-.2z" fill-rule="evenodd"/>
<path d="M175.8 114.5h.2v.2h-.2z" fill-rule="evenodd"/>
<path d="M242.6 108.7h.2v.2h-.2z" fill-rule="evenodd"/>
<path d="M242.6 114.5h.2v.2h-.2z" fill-rule="evenodd"/>
<path d="M242.6 114.5h.2v.2h-.2z" fill-rule="evenodd"/>
<path d="M242.6 108.7h.2v.2h-.2z" fill-rule="evenodd"/>
<path d="M242.6 100.7h.2v.2h-.2z" fill-rule="evenodd"/>
<path d="M175.8 125.2h.2v.2h-.2z" fill-rule="evenodd"/>
<path d="M242.6 122.3h.2v.2h-.2z" fill-rule="evenodd"/>
<circle cx="15.5" cy="32.3" r=".15"/>
<circle cx="189.7" cy="38" r=".15"/>
<circle cx="260.5" cy="38" r=".15"/>
<circle cx="78.6" cy="51.4" r=".15"/>
<circle cx="185.9" cy="53.3" r=".15"/>
<circle cx="189.7" cy="53.3" r=".15"/>
<circle cx="197.3" cy="57.1" r=".15"/>
<circle cx="260.5" cy="47.6" r=".15"/>
<circle cx="260.5" cy="57.1" r=".15"/>
<circle cx="260.5" cy="59.1" r=".15"/>
<circle cx="260.5" cy="49.5" r=".15"/>
<circle cx="249" cy="66.7" r=".15"/>
<circle cx="252.8" cy="66.7" r=".15"/>
<circle cx="188.5" cy="97.3" r=".15"/>
<circle cx="252.8" cy="80.1" r=".15"/>
<circle cx="51.8" cy="112.6" r=".15"/>
<circle cx="51.8" cy="118.4" r=".15"/>
<circle cx="51.8" cy="103.1" r=".15"/>
<circle cx="171.7" cy="112.6" r=".15"/>
<circle cx="188.5" cy="108.8" r=".15"/>
<circle cx="223.8" cy="116.7" r=".15"/>
<circle cx="250.9" cy="114.6" r=".15"/>
<circle cx="250.9" cy="112.6" r=".15"/>
<circle cx="51.8" cy="128" r=".15"/>
<circle cx="28.9" cy="149" r=".15"/>
</g>
<g font-size="3">
<text x="83.3" y="170.3">SCL------IO2</text>
<text x="83.3" y="178.1">I2S_MCLK------IO39</text>
<text x="83.4" y="174.3">SDA------IO3</text>
<text x="83.4" y="182.2">I2S_SCLK------IO40</text>
<text x="83.4" y="186.6">I2S_ASDOUT------IO41</text>
<text x="83.4" y="191.2">I2S_LRCK------IO42</text>
<text x="83.7" y="196">I2S_DSDIN------IO45</text>
</g>
<g font-size="1.7">
<text x=".3" y="32.3">VSYS</text>
<text x="51.1" y="30.4">AVDD</text>
<text x="55.5" y="39.9">AVDD</text>
<text x="189.7" y="36.1">AGND</text>
<text x="260.5" y="36.1">AGND</text>
<text x="88.4" y="47">U3</text>
<text x="36.5" y="51.2">AGND</text>
<text x="84.5" y="51.4">1</text>
<text x="84.5" y="53.3">2</text>
<text x="89.7" y="52">AD0</text>
<text x="89.7" y="53.9">AD1</text>
<text x="112.1" y="52">MIC3N</text>
<text x="112.2" y="53.9">MIC3P</text>
<text x="115" y="50.1">EP</text>
<text x="121.8" y="53.3">31</text>
<text x="121.8" y="51.4">32</text>
<text x="121.8" y="49.5">33</text>
<text x="167" y="51.4">I2S_MCLK</text>
<text x="170.4" y="53.3">AVDD</text>
<text x="171.8" y="49.5">SCL</text>
<text x="267.4" y="51.4">SDA</text>
<text x="52.2" y="59.1">I2S_MCLK</text>
<text x="56.8" y="55.2">SDA</text>
<text x="57" y="57.2">SCL</text>
<text x="84.5" y="55.2">3</text>
<text x="84.5" y="57.2">4</text>
<text x="84.5" y="59.1">5</text>
<text x="89.7" y="55.8">CDATA</text>
<text x="89.7" y="57.7">CCLK</text>
<text x="89.7" y="59.7">MCLK</text>
<text x="110.7" y="55.8">REFQ34</text>
<text x="110.9" y="57.7">REFP34</text>
<text x="112.2" y="59.7">MIC4P</text>
<text x="121.8" y="59.1">28</text>
<text x="121.8" y="57.2">29</text>
<text x="121.8" y="55.2">30</text>
<text x="167.3" y="59.1">I2S_SCLK</text>
<text x="55.5" y="61">AVDD</text>
<text x="84.5" y="61">6</text>
<text x="84.5" y="62.9">7</text>
<text x="84.5" y="64.8">8</text>
<text x="89.7" y="61.6">VDDP</text>
<text x="89.7" y="63.5">VDDD</text>
<text x="89.7" y="65.4">GNDD</text>
<text x="108.5" y="63.5">MICBIAS34</text>
<text x="111.2" y="65.4">REFQM</text>
<text x="112.1" y="61.6">MIC4N</text>
<text x="121.8" y="64.8">25</text>
<text x="121.8" y="62.9">26</text>
<text x="121.8" y="61">27</text>
<text x="166.5" y="64.8">I2S_DSDIN</text>
<text x="167.2" y="62.9">I2S_LRCK</text>
<text x="267.4" y="62.9">OUTN</text>
<text x="267.4" y="64.8">OUTP</text>
<text x="49.8" y="70.6">I2S_ASDOUT</text>
<text x="52.4" y="66.7">I2S_SCLK</text>
<text x="83.5" y="68.7">10</text>
<text x="83.5" y="70.6">11</text>
<text x="84.5" y="66.7">9</text>
<text x="89.7" y="67.3">SCLK</text>
<text x="89.7" y="69.3">LRCK</text>
<text x="89.7" y="71.2">SDOUT1/TDMOUT</text>
<text x="108.5" y="67.3">MICBIAS12</text>
<text x="112.3" y="69.3">VDDM</text>
<text x="112.6" y="71.2">VDDA</text>
<text x="121.8" y="70.6">22</text>
<text x="121.8" y="68.7">23</text>
<text x="121.8" y="66.7">24 MIC_BIAS</text>
<text x="154.5" y="68.7">AVDD</text>
<text x="267.4" y="66.7">AVDD</text>
<text x="83.5" y="72.5">12</text>
<text x="83.5" y="74.4">13</text>
<text x="83.5" y="76.3">14</text>
<text x="89.7" y="73.1">SDOUT2/TDMIN</text>
<text x="89.7" y="75">INT</text>
<text x="89.7" y="76.9">DMIC_CLK</text>
<text x="112.1" y="75">MIC2N</text>
<text x="112.2" y="76.9">MIC2P</text>
<text x="112.4" y="73.1">GNDA</text>
<text x="121.8" y="76.3">19</text>
<text x="121.8" y="74.4">20</text>
<text x="121.8" y="72.5">21</text>
<text x="145.7" y="72.5">AGND</text>
<text x="154.5" y="76.3">MIC2P</text>
<text x="154.5" y="74.4">MIC2N</text>
<text x="55.1" y="78.2">MIC1N</text>
<text x="55.2" y="80.1">MIC1P</text>
<text x="83.5" y="78.2">15</text>
<text x="83.5" y="80.1">16</text>
<text x="88.4" y="84">ES7210</text>
<text x="89.7" y="78.8">MIC1N</text>
<text x="89.7" y="80.7">MIC1P</text>
<text x="110.7" y="78.8">REFQ12</text>
<text x="110.9" y="80.7">REFP12</text>
<text x="121.8" y="80.1">17</text>
<text x="121.8" y="78.2">18</text>
<text x="252.9" y="82">AGND</text>
<text x="128.4" y="91.6">AGND</text>
<text x="186.4" y="93">AGND</text>
<text x="99.6" y="101.2">OUTP</text>
<text x="139.1" y="101.2">AEC_L</text>
<text x="221.7" y="101.9">AGND</text>
<text x="242.7" y="98.5">AGND</text>
<text x="19.9" y="103.1">MIC_BIAS</text>
<text x="46.6" y="103.1">MIC_VDD</text>
<text x="85.6" y="103.1">MIC1P</text>
<text x="85.6" y="105">MIC1N</text>
<text x="170.4" y="108.8">SHUTDOWN</text>
<text x="35.5" y="118.4">MIC_VDD</text>
<text x="51.9" y="114.6">AGND</text>
<text x="85.6" y="118.4">MIC2P</text>
<text x="126.5" y="114.6">AGND</text>
<text x="85.6" y="120.4">MIC2N</text>
<text x="242.7" y="124.2">AGND</text>
<text x="51.9" y="129.9">AGND</text>
<text x="173.2" y="130.1">AGND</text>
<text x="228.8" y="126.4">AGND</text>
<text x="15.6" y="149.1">VSYS</text>
<text x="62.6" y="151">VSYS</text>
<text x="11.4" y="156.7">I2S_DSDIN</text>
<text x="12.2" y="160.5">I2S_SCLK</text>
<text x="9.6" y="164.4">I2S_ASDOUT</text>
<text x="62.6" y="166.3">SCL</text>
<text x="62.6" y="162.5">I2S_LRCK</text>
<text x="16.6" y="168.2">SDA</text>
</g>
<g font-size="1.6">
<text x="22.8" y="27.9">U14</text>
<text x="33.9" y="30">2</text>
<text x="38.8" y="24.4">C49</text>
<text x="15.9" y="35.9">C48</text>
<text x="21.1" y="31.9">3</text>
<text x="23.7" y="32.9">VIN</text>
<text x="27.7" y="30.9">VOUT</text>
<text x="29" y="34.8">VSS</text>
<text x="33.9" y="33.8">1</text>
<text x="40.2" y="37.3" transform="rotate(-90 40.2 37.3)">R55</text>
<text x="185.5" y="46.7" transform="rotate(-90 185.5 46.7)">C59</text>
<text x="189.4" y="46.7" transform="rotate(-90 189.4 46.7)">C58</text>
<text x="193.2" y="46.7" transform="rotate(-90 193.2 46.7)">C1</text>
<text x="203.5" y="45.3">U13</text>
<text x="240.6" y="47.2">21</text>
<text x="256.4" y="46.7" transform="rotate(-90 256.4 46.7)">C2</text>
<text x="74.5" y="48.6" transform="rotate(-90 74.5 48.6)">C50</text>
<text x="78.3" y="48.6" transform="rotate(-90 78.3 48.6)">C53</text>
<text x="128.8" y="53">C40</text>
<text x="133" y="51.1">C41</text>
<text x="201.1" y="49.1">1</text>
<text x="201.1" y="51">2</text>
<text x="201.1" y="53">3</text>
<text x="203.7" y="50.1">CCLK</text>
<text x="203.7" y="52">MCLK</text>
<text x="203.7" y="53.9">PVDD</text>
<text x="226.2" y="53.9">MIC1P/DMICSDA</text>
<text x="233.5" y="52">CDATA</text>
<text x="236.7" y="50.1">CE</text>
<text x="236.8" y="48.2">EP</text>
<text x="240.6" y="53">18</text>
<text x="240.6" y="51">19</text>
<text x="240.6" y="49.1">20</text>
<text x="244" y="49.1">R51</text>
<text x="128.8" y="56.8">C37</text>
<text x="133" y="54.9">C39</text>
<text x="201.1" y="54.9">4</text>
<text x="201.1" y="56.8">5</text>
<text x="201.1" y="58.7">6</text>
<text x="203.7" y="55.8">DVDD</text>
<text x="203.7" y="57.7">DGND</text>
<text x="203.7" y="59.7">SCLK/DMIC_SCL</text>
<text x="231.3" y="59.7">ADCVREF</text>
<text x="233.9" y="55.8">MIC1N</text>
<text x="234.9" y="57.7">VMID</text>
<text x="240.6" y="58.7">15 C51</text>
<text x="240.6" y="56.8">16</text>
<text x="240.6" y="54.9">17</text>
<text x="248.1" y="56.8">C52</text>
<text x="130.7" y="64.5">C34</text>
<text x="135.1" y="62.6">C35</text>
<text x="201.1" y="60.6">7</text>
<text x="201.1" y="62.5">8</text>
<text x="201.1" y="64.4">9</text>
<text x="203.7" y="61.6">ASDOUT</text>
<text x="203.7" y="63.5">LRCK</text>
<text x="203.7" y="65.4">DSDIN</text>
<text x="231.3" y="61.6">DACVREF</text>
<text x="234.4" y="63.5">OUTN</text>
<text x="234.4" y="65.4">OUTP</text>
<text x="240.6" y="64.4">12</text>
<text x="240.6" y="62.5">13</text>
<text x="240.6" y="60.6">14</text>
<text x="248.1" y="60.7">C44</text>
<text x="253" y="64.5">C46</text>
<text x="257.4" y="62.6">C45</text>
<text x="135.1" y="66.4">C33</text>
<text x="200.2" y="66.3">10</text>
<text x="203.7" y="67.3">AGND</text>
<text x="203.9" y="70.4">ES8311</text>
<text x="234.5" y="67.3">AVDD</text>
<text x="240.6" y="66.3">11</text>
<text x="67.2" y="77.9">C10</text>
<text x="131.1" y="75.9">C31</text>
<text x="135.1" y="74">C32</text>
<text x="72" y="79.8">C12</text>
<text x="124.2" y="83.9" transform="rotate(-90 124.2 83.9)">C14</text>
<text x="128.1" y="83.9" transform="rotate(-90 128.1 83.9)">C30</text>
<text x="248.7" y="79.2" transform="rotate(-90 248.7 79.2)">C56</text>
<text x="252.5" y="79.2" transform="rotate(-90 252.5 79.2)">C57</text>
<text x="59.8" y="100.8">U18</text>
<text x="114.1" y="100.7">R7</text>
<text x="189.1" y="98.9">R48</text>
<text x="192.7" y="100.6">C129</text>
<text x="34.8" y="102.6">R13</text>
<text x="49.6" y="107" transform="rotate(-90 49.6 107)">C36</text>
<text x="53.4" y="107" transform="rotate(-90 53.4 107)">C38</text>
<text x="57.5" y="102.7">1</text>
<text x="57.5" y="104.6">2</text>
<text x="60.1" y="103.7">VDD</text>
<text x="60.1" y="105.6">GND</text>
<text x="64.9" y="105.6">GND</text>
<text x="65.1" y="103.7">OUT</text>
<text x="70.2" y="104.6">3</text>
<text x="70.2" y="102.7">4</text>
<text x="127" y="104.6">R10</text>
<text x="203.3" y="106.3">U20</text>
<text x="230.1" y="107.1">600_OHM/0603</text>
<text x="238.3" y="102.5">C135</text>
<text x="59.7" y="108.3">MEMSMIC</text>
<text x="173.2" y="112.5">C130</text>
<text x="184.7" y="112.4">R49</text>
<text x="201.1" y="108.5">1</text>
<text x="201.1" y="110.4">2</text>
<text x="201.1" y="112.3">3</text>
<text x="203.7" y="109.4">CTRL</text>
<text x="203.7" y="111.4">BYPASS</text>
<text x="203.7" y="113.3">INP</text>
<text x="214.3" y="111.4">GND</text>
<text x="214.5" y="109.4">VOP</text>
<text x="214.5" y="113.3">VCC</text>
<text x="219.5" y="112.3">6</text>
<text x="219.5" y="110.4">7</text>
<text x="219.5" y="108.5">8</text>
<text x="230.1" y="112.9">600_OHM/0603</text>
<text x="238.3" y="110.6">C136</text>
<text x="266.5" y="110.6">1</text>
<text x="269.1" y="108.7">J2</text>
<text x="271.8" y="108.1" transform="rotate(-90 271.8 108.1)">4</text>
<text x="57.5" y="118">1</text>
<text x="57.5" y="120">2</text>
<text x="59.9" y="116.1">U6</text>
<text x="60.1" y="119">VDD</text>
<text x="65.1" y="119">OUT</text>
<text x="70.2" y="120">3</text>
<text x="70.2" y="118">4</text>
<text x="167.3" y="119.4">C132 C133</text>
<text x="177.6" y="116.1">C131</text>
<text x="184.7" y="114.3">R53</text>
<text x="201.1" y="114.2">4</text>
<text x="203.5" y="118.1">NS4150B</text>
<text x="203.7" y="115.2">INN</text>
<text x="214.4" y="115.2">VON</text>
<text x="219.5" y="114.2">5</text>
<text x="238.3" y="118.4">C134</text>
<text x="266.5" y="114.4">2</text>
<text x="271.8" y="118.2" transform="rotate(-90 271.8 118.2)">3</text>
<text x="272.5" y="117.9">MX1.2-2P</text>
<text x="53.4" y="122.3" transform="rotate(-90 53.4 122.3)">C47</text>
<text x="59.7" y="123.8">MEMSMIC</text>
<text x="60.1" y="120.9">GND</text>
<text x="64.9" y="120.9">GND</text>
<text x="229.2" y="120.1">C137</text>
<text x="34" y="142.9">13PIN_0.3MM_FPC</text>
<text x="33.6" y="148.7">11</text>
<text x="33.6" y="144.8">13</text>
<text x="37.1" y="149.6">11</text>
<text x="37.1" y="145.8">13</text>
<text x="45.7" y="147.7">12</text>
<text x="49.2" y="146.8">12</text>
<text x="34.5" y="152.5">9</text>
<text x="37.1" y="153.5">9</text>
<text x="45.7" y="151.6">10</text>
<text x="46.6" y="155.4">8</text>
<text x="49.2" y="154.4">8</text>
<text x="49.2" y="150.6">10</text>
<text x="34.5" y="160.1">5</text>
<text x="34.5" y="156.3">7</text>
<text x="37.1" y="161.1">5</text>
<text x="37.1" y="157.3">7</text>
<text x="46.6" y="159.2">6</text>
<text x="49.2" y="158.2">6</text>
<text x="34.5" y="167.8">1</text>
<text x="34.5" y="164">3</text>
<text x="37.1" y="165">3</text>
<text x="46.6" y="166.9">2</text>
<text x="46.6" y="163.1">4</text>
<text x="49.2" y="165.9">2</text>
<text x="49.2" y="162.1">4</text>
<text x="37.1" y="168.8">1</text>
<text x="37.4" y="171.9">J1</text>
</g>
<g font-size="1.4">
<text x="39" y="27.9">10uF</text>
<text x="16" y="39.4">10uF</text>
<text x="185.3" y="41.9" transform="rotate(-90 185.3 41.9)">1uF</text>
<text x="189.2" y="41.9" transform="rotate(-90 189.2 41.9)">100nF</text>
<text x="193" y="41.9" transform="rotate(-90 193 41.9)">22pF</text>
<text x="256.2" y="41.9" transform="rotate(-90 256.2 41.9)">22pF</text>
<text x="40.2" y="45.5" transform="rotate(-90 40.2 45.5)">0R</text>
<text x="74.3" y="43.8" transform="rotate(-90 74.3 43.8)">1uF</text>
<text x="78.1" y="43.8" transform="rotate(-90 78.1 43.8)">1uF</text>
<text x="133.6" y="52.7">1uF</text>
<text x="137.8" y="50.8">1uF</text>
<text x="253.4" y="48.8">10K</text>
<text x="133.6" y="56.6">1uF</text>
<text x="137.8" y="54.7">1uF</text>
<text x="247.9" y="58.5">1uF</text>
<text x="252.9" y="56.6">1uF</text>
<text x="135.5" y="64.3">1uF</text>
<text x="139.9" y="62.4">1uF</text>
<text x="249" y="64.3">1uF</text>
<text x="252.9" y="60.5">1uF</text>
<text x="253.4" y="62.4">1uF</text>
<text x="139.9" y="66.2">1uF</text>
<text x="72" y="77.6">1uF</text>
<text x="135.9" y="75.7">1uF</text>
<text x="139.9" y="73.8">1uF</text>
<text x="248.5" y="74.4" transform="rotate(-90 248.5 74.4)">10uF</text>
<text x="252.4" y="74.4" transform="rotate(-90 252.4 74.4)">100nF</text>
<text x="76.8" y="79.6">1uF</text>
<text x="124.1" y="87.8" transform="rotate(-90 124.1 87.8)">1uF</text>
<text x="127.9" y="87.8" transform="rotate(-90 127.9 87.8)">1uF</text>
<text x="122.9" y="100.5">0R</text>
<text x="43.7" y="102.4">10R</text>
<text x="188.9" y="106.8">10K</text>
<text x="193" y="104.1">1uF</text>
<text x="225.3" y="106.9">FB3</text>
<text x="243.3" y="106">330pF</text>
<text x="49.6" y="111.7" transform="rotate(-90 49.6 111.7)">10uF</text>
<text x="53.4" y="112.4" transform="rotate(-90 53.4 112.4)">100nF</text>
<text x="127" y="111.9">NC</text>
<text x="159.2" y="112.7">OUTN</text>
<text x="193.3" y="111.9">150K</text>
<text x="193.3" y="113.8">150K</text>
<text x="225.3" y="112.7">FB4</text>
<text x="257" y="113.2">TP5</text>
<text x="159.5" y="114.6">OUTP</text>
<text x="179.2" y="114.2">100nF</text>
<text x="183.2" y="116.1">100nF</text>
<text x="243.3" y="114">330pF</text>
<text x="257" y="115.4">TP6</text>
<text x="172.3" y="122.9">22pF</text>
<text x="176.5" y="122.9">22pF</text>
<text x="229.3" y="123.6">10uF</text>
<text x="243.3" y="121.9">330pF</text>
<text x="53.4" y="127.8" transform="rotate(-90 53.4 127.8)">100nF</text>
</g>
</svg>
